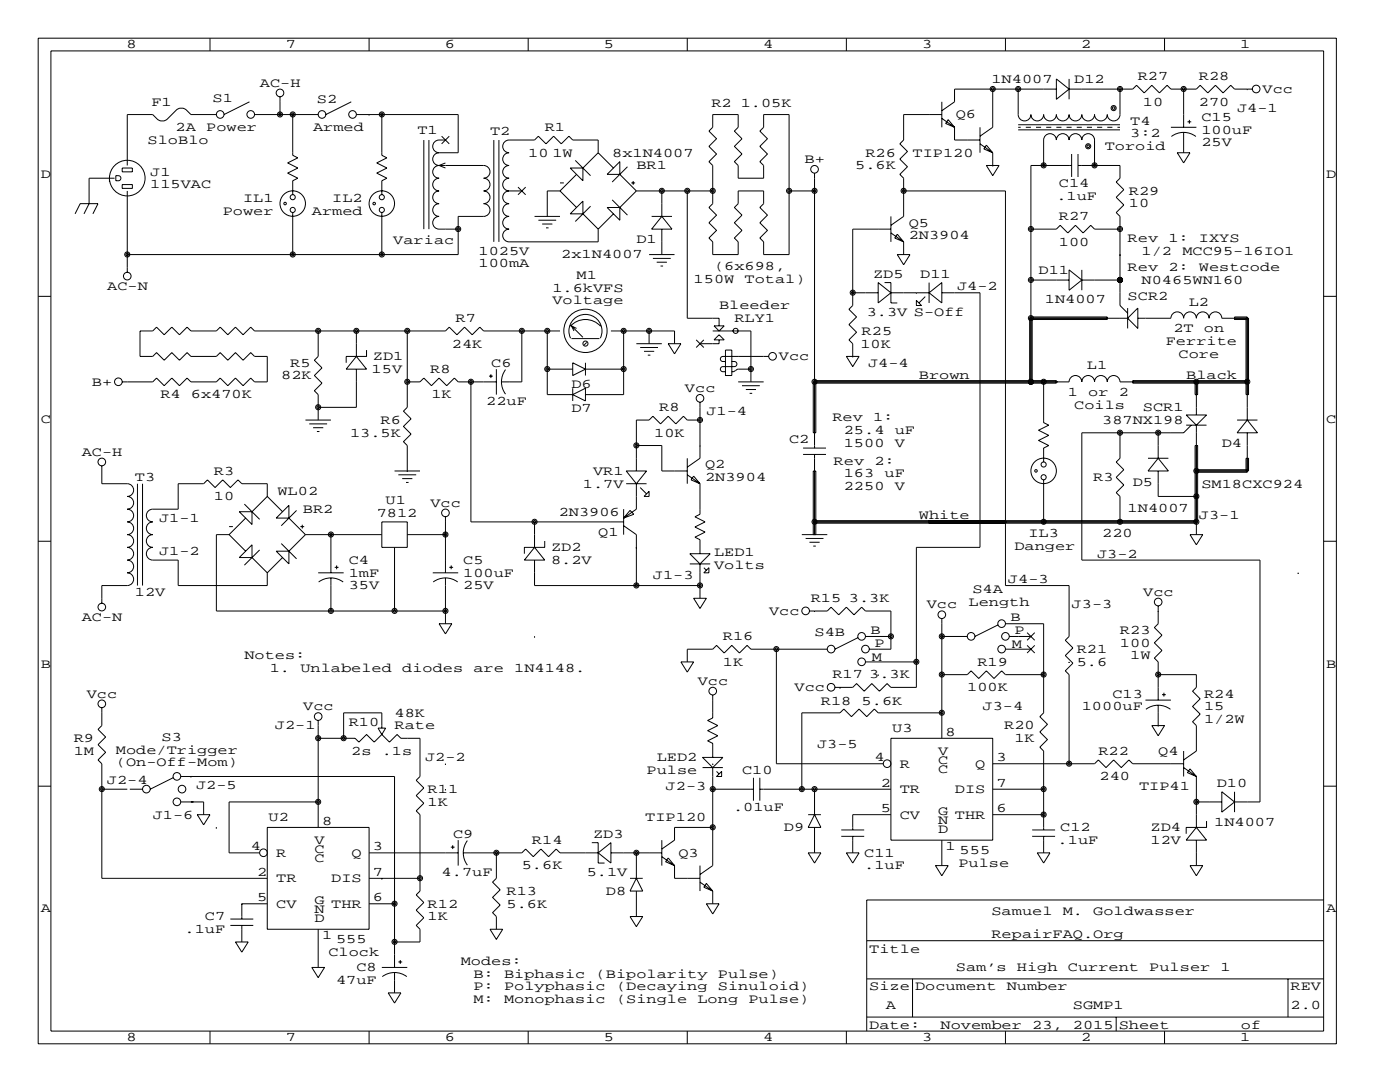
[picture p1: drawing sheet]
<svg xmlns="http://www.w3.org/2000/svg" width="279mm" height="216mm" viewBox="0 0 279 216" stroke-linecap="round" stroke-linejoin="round" font-family="sans-serif">
<g fill="none" stroke="#000" stroke-width=".2">
<path d="M7.6 7.6h259.1v200.7h-259.1zM10.2 10.2h254v195.5h-254zM41.9 7.6v2.6M55.9 19.3v3.6M73.7 7.6v2.6M105.4 7.6v2.6M137.2 7.6v2.6M168.9 7.6v2.6M198.1 17.8v7.6l-2.5 1.8M200.7 7.6v2.6M203.2 17.8v5.1a1.27 1.27 0 0 0 1.3 1.2 1.27 1.27 0 0 0 1.2-1.2 1.27 1.27 0 0 0 1.3 1.2 1.27 1.27 0 0 0 1.3-1.2 1.27 1.27 0 0 0 1.3 1.2 1.27 1.27 0 0 0 1.2-1.2 1.27 1.27 0 0 0 1.3 1.2 1.27 1.27 0 0 0 1.3-1.2 1.27 1.27 0 0 0 1.2 1.2 1.27 1.27 0 0 0 1.3-1.2 1.27 1.27 0 0 0 1.3 1.2 1.27 1.27 0 0 0 1.2-1.2 1.27 1.27 0 0 0 1.3 1.2 1.27 1.27 0 0 0 1.3-1.2 1.27 1.27 0 0 0 1.2 1.2 1.27 1.27 0 0 0 1.3-1.2v-5.1M210.8 17.8h-20.3v2.5l-2.5 1.8"/>
<path d="M210.8 15.7l2.6 2.1-2.6 2zM213.4 17.8h12.7l.7-.8 1.5 1.5 1.6-1.5 1.5 1.5 1.5-1.5 .8 .8h5.1l.7-.8 1.5 1.5 1.6-1.5 1.5 1.5 1.5-1.5 .8 .8h3.5M213.4 15.7v4.1M223.5 17.8h.1M232.4 7.6v2.6M236.2 17.8h.1M236.2 17.8v7.6M248.9 17.8h.1M21.8 35.3v1M22.9 35.6h-5.1v5l-1 2.1M23.1 35.1h.5a.51 .51 0 0 1 .5 .5 .51 .51 0 0 1-.5 .5h-.5zM24.4 33.5h2v.8h-2z"/>
<path d="M24.4 36.8h2v.8h-2zM25.4 38.1v16.3M43.2 22.9h-5.1l-1-1.1-.5-.2h-.8l-.5 .2-2 2.1-.5 .2h-.8l-.5-.2-1-1h-5.1v10.1M49.8 20.3l-5.1 2.6M50.8 22.9h12.7M55.9 22.9h.1M58.4 22.9v8.1l1 .5-2 1 2 1-2 1 2 1.1-1 .5v2.8M70.1 20.3l-5.1 2.6M71.1 22.9h20.3v7.6h-3.8M73.7 22.9h.1M76.2 22.9v8.1l1 .5-2 1 2 1-2 1 2 1.1-1 .5v2.8M84.6 27.9v17.8"/>
<path d="M85.6 27.9v17.8M87.6 30.5a1.27 1.27 0 0 0-1.2 1.2 1.27 1.27 0 0 0 1.2 1.3M87.6 33a1.27 1.27 0 0 0-1.2 1.3 1.27 1.27 0 0 0 1.2 1.3 1.27 1.27 0 0 0-1.2 1.2 1.27 1.27 0 0 0 1.2 1.3 1.27 1.27 0 0 0-1.2 1.3 1.27 1.27 0 0 0 1.2 1.2 1.27 1.27 0 0 0-1.2 1.3 1.27 1.27 0 0 0 1.2 1.3 1.27 1.27 0 0 0-1.2 1.3 1.27 1.27 0 0 0 1.2 1.2h3.8M87.6 33h8.9a1.27 1.27 0 0 1 1.3 1.3 1.27 1.27 0 0 1-1.3 1.3 1.27 1.27 0 0 1 1.3 1.2 1.27 1.27 0 0 1-1.3 1.3 1.27 1.27 0 0 1 1.3 1.3 1.27 1.27 0 0 1-1.3 1.2 1.27 1.27 0 0 1 1.3 1.3 1.27 1.27 0 0 1-1.3 1.3h-5.1v7.6h-66M87.6 33l1.3 .5M88.1 27.2l1.6 1.5M88.9 27.9h-1.3a1.27 1.27 0 0 0-1.2 1.3 1.27 1.27 0 0 0 1.2 1.3M88.9 32.5l-1.3 .5M89.7 27.2l-1.6 1.5M98.6 27.9v20.4M99.6 27.9v20.4M101.6 38.1a1.27 1.27 0 0 0-1.3 1.3 1.27 1.27 0 0 0 1.3 1.2 1.27 1.27 0 0 0-1.3 1.3 1.27 1.27 0 0 0 1.3 1.3 1.27 1.27 0 0 0-1.3 1.3 1.27 1.27 0 0 0 1.3 1.2 1.27 1.27 0 0 0-1.3 1.3 1.27 1.27 0 0 0 1.3 1.3h17.8v-2.6"/>
<path d="M101.6 38.1h2.5M103.4 37.3l1.5 1.6M104.9 37.3l-1.5 1.6M111.8 38.1l3.3 3.3M111.8 36.5h.7M111.8 38.1h-2.6v5.1M113.8 33.5h2.5v2.6zM114.8 32l3.1 3.1M115.1 34.8l-3.3 3.3M119.4 30.5v-2.6h-5.1l-.8-.7-1.5 1.5-1.5-1.5-1.5 1.5-1.6-1.5-.7 .7h-5.1a1.27 1.27 0 0 0-1.3 1.3 1.27 1.27 0 0 0 1.3 1.3 1.27 1.27 0 0 0-1.3 1.3 1.27 1.27 0 0 0 1.3 1.2 1.27 1.27 0 0 0-1.3 1.3 1.27 1.27 0 0 0 1.3 1.3 1.27 1.27 0 0 0-1.3 1.2 1.27 1.27 0 0 0 1.3 1.3M119.4 30.5l-3.1 3M119.4 30.5l3 3"/>
<path d="M121.2 34.8l2.5-2.5v2.5zM122.2 39.9l3 3M123.7 34.8l3.3 3.3M125.2 33.3l-3 3M126 36.5h.7M126.4 36.1v.8M127 38.1l-3.3 3.3M127 38.1h15.2M132.1 38.1v5.1M137.2 38.1v25.4h6.3v1.5M142.2 22.9h5.1v2.5l-.7 .8 1.5 1.5-1.5 1.5 1.5 1.5-1.5 1.6 .7 .7v2.6h5.1v-2.6l-.8-.7 1.6-1.6-1.6-1.5 1.6-1.5-1.6-1.5 .8-.8v-2.5h5.1v27.9h-5.1v-2.5l-.8-.8 1.6-1.5-1.6-1.6 1.6-1.5-1.6-1.5 .8-.8v-2.5h-5.1v2.5l-.7 .8 1.5 1.5-1.5 1.5 1.5 1.6-1.5 1.5 .7 .8v2.5h-5.1v-2.5l-.7-.8 1.5-1.5-1.5-1.6 1.5-1.5-1.5-1.5 .7-.8v-7.6l-.7-.7 1.5-1.6-1.5-1.5 1.5-1.5-1.5-1.5 .7-.8zM157.5 38.1h5.1"/>
<path d="M162.6 34.5v54.9M180.3 38.1h20.4v78.7h12.7v10.2l-.8 .8 1.5 1.5-1.5 1.5 1.5 1.5-1.5 1.6 .8 .7v17.8M188 22.9h-7.7v5l-.7 .8 1.5 1.5-1.5 1.5 1.5 1.6-1.5 1.5 .7 .8v7.6l-2.5 1.8M188 20.3v5.1M188 23.6l2.5 1.8M189.2 23.9l1.3 1.5-1.8-.8zM190.5 25.4v2.5h5.1M195.6 25.4v5.1M195.6 28.7l2.5 1.8M196.8 33h2.6l-1.3 2.1zM196.8 29l1.3 1.5-1.8-.8zM198.1 33h.1"/>
<path d="M198.1 30.5v2.5M203.2 24.9h20.3M203.2 25.9h20.3M203.2 25.4h.5M204.7 25.4h1M206.8 25.4h1M208.3 33v-5.1a1.27 1.27 0 0 1 1.3-1.2 1.27 1.27 0 0 1 1.2 1.2 1.27 1.27 0 0 1 1.3-1.2 1.27 1.27 0 0 1 1.3 1.2 1.27 1.27 0 0 1 1.2-1.2 1.27 1.27 0 0 1 1.3 1.2 1.27 1.27 0 0 1 1.3-1.2 1.27 1.27 0 0 1 1.2 1.2v5.1M208.3 33h.1M208.8 25.4h1M210.8 25.4h1M212.9 25.4h1M213.9 33h-8.2v43.2"/>
<path d="M213.9 30.7v4.6M214.9 25.4h1M215.1 33h8.4v2.6l-.7 .7 1.5 1.5-1.5 1.6 1.5 1.5-1.5 1.5 .7 .8v17.8l1.5 1.5M215.1 30.7v4.6M216.9 25.4h1M218.9 25.4h1.1M221 25.4h1M223 25.4h.5M233.7 25.4h5.1M233.8 27.2a4.1 4.1 0 0 1 4.9 0M234.9 30.5h2.6l-1.3 2zM236.2 26.4v4.1"/>
<path d="M237 24.3h.7M237.4 23.9v.8M7.6 59.1h2.6M15 42.7l1-2.1h3.6l-1.1 2.1M25.4 50.8h.1M58.4 42.4v8.4M76.2 42.4v8.4M106.7 43.2h5.1M107.4 43.9h3.6M108.2 44.7h2M109 45.5h.5M113.8 42.7l2.5-2.6v2.6z"/>
<path d="M116.3 42.7l3.1 3M117.9 41.1l-3.1 3.1M121.2 41.4h2.5v2.5zM122.4 42.7l-3 3M129.5 50.8h5.1M130 43.2h4.1M130.3 51.6h3.6M131.1 52.3h2M131.8 53.1h.5M132.1 43.2l2 2.5h-4.1zM132.1 45.7v5.1M170.2 58.4h.1"/>
<path d="M170.2 58.4h5.1M175.3 56.4l2.5 2-2.5 2.1zM176.5 56.4h1.3v4.1h1.3M177.8 43.2v5.1M177.8 45.7h-7.6v15.3l-.8 .7 1.5 1.5-1.5 1.6 1.5 1.5-1.5 1.5 .8 .8v2.5M177.8 46.5l2.5 1.8M177.8 58.4h7.6M179.1 46.7l1.2 1.6-1.7-.8zM179.1 50.8h2.5l-1.3 2zM180.3 48.3v2.5M182.9 58.4h.1M182.9 59.9l1 1.1h-1z"/>
<path d="M184.7 59.2l-1.3 1.3M185.4 58.4l2.6-2v4.1zM185.4 56.4v4.1M188 58.4h7.6v50.8h-12.7v28h-5.1l-.8-.8-1.5 1.5-1.5-1.5-1.5 1.5-1.6-1.5-.7 .8h-3.6M205.7 45.7h5.1l.8-.7 1.5 1.5 1.5-1.5 1.6 1.5 1.5-1.5 .7 .7h5.1M205.7 55.9h7.7M213.4 53.8l2.5 2.1-2.5 2zM215.9 55.9h7.6M215.9 53.8v4.1M223.5 50.8h.1M264.2 59.1h2.5M63.5 66v5.1l-.8 .8 1.6 1.5-1.6 1.5 1.6 1.6-1.6 1.5 .8 .7v5.1"/>
<path d="M71.1 66v5.1M71.1 73.7v7.6h-7.6M71.1 71.1l2.1 2.6h-4.1zM73.2 69.8v1.3h-4.1v1.3M81.3 76.2h2.5l.8-.8 1.5 1.6 1.5-1.6 1.6 1.6 1.5-1.6 .7 .8h7.7M81.3 66v15.3l-.8 .7 1.5 1.6-1.5 1.5 1.5 1.5-1.5 1.5 .8 .8v5.1M94 76.2h.1M94 76.2v27.9h30.5M97.6 75.1h.7M98 74.7v.7M99.1 73.7v5M100.9 73.8a4.1 4.1 0 0 0 0 4.8"/>
<path d="M104.1 66v10.2h-4M109.2 73.7h5.1M109.2 66v12.7h5.1M111.8 66h-15.3l-.7-.7-1.6 1.5-1.5-1.5-1.5 1.5-1.5-1.5-.8 .7h-38.1l-.8-.7-1.5 1.5-1.5-1.5-1.5 1.5-1.6-1.5-.7 .7h-5.1l-.8-.7-1.5 1.5-1.5-1.5-1.5 1.5-1.6-1.5-.7 .7h-2.6v5.1h2.6l.7-.7 1.6 1.5 1.5-1.5 1.5 1.5 1.5-1.5 .8 .7h5.1l.7-.7 1.6 1.5 1.5-1.5 1.5 1.5 1.5-1.5 .8 .7h2.5v5.1h-2.5l-.8-.8-1.5 1.6-1.5-1.6-1.5 1.6-1.6-1.6-.7 .8h-5.1l-.8-.8-1.5 1.6-1.5-1.6-1.5 1.6-1.6-1.6-.7 .8h-6.1M113.8 65.1a4.1 4.1 0 0 1 6.1 0M113.9 67.5a3.3 3.3 0 0 1 2.9-4.8 3.3 3.3 0 0 1 3 4.8M114 65l2.3 2.3M114 65l1.1 .5M114 65l.6 1M114 67.6h5.6M114.3 72.4l2.5 1.3-2.5 1.2zM114.3 77.5v2.5"/>
<path d="M114.3 78.7l2.5-1.2v2.5zM116.8 73.7h7.7M116.8 72.4v2.5M117.1 68.3l-.5 .5M121.9 66h12.7v2.6M124.5 66v12.7h-7.7M127 68.6h5.1M127.8 69.3h3.5M128.5 70.1h2.1M129.3 70.9h.5M129.5 66v2.6M133.3 68.6h2.6l-1.3 2z"/>
<path d="M138.9 67.8l1.6 1.5M140.5 67.8l-1.6 1.5M142.2 66h7.7v10.2M142.5 65h2l-1 1zM143.5 67.8v.8h-3.8M143.5 66.8l1 1h-2zM144.8 69.8h1.2v5.1h-1.2zM146 72.1h.6a.51 .51 0 0 1 .5 .5 .51 .51 0 0 1-.5 .6h-2.3a.51 .51 0 0 0-.5 .5 .51 .51 0 0 0 .5 .5h.5M146.8 73.9l-.3 .2-.5 .1M147.3 76.2h5.1M148.1 77h3.5M148.8 77.7h2.1"/>
<path d="M149.6 78.5h.5M149.9 73.7h-2.6l-.4 .2M153.4 71.1h-9.1a.51 .51 0 0 0-.5 .5 .51 .51 0 0 0 .5 .5h.5M162.6 76.2h.1M162.6 75.9h48.2v.6h-48.2M162.8 76.2v10.2h-.5v-10.2h51.1a1.27 1.27 0 0 1 1.2-1.3 1.27 1.27 0 0 1 1.3 1.3 1.27 1.27 0 0 1 1.3-1.3 1.27 1.27 0 0 1 1.2 1.3 1.27 1.27 0 0 1 1.3-1.3 1.27 1.27 0 0 1 1.3 1.3 1.27 1.27 0 0 1 1.2-1.3 1.27 1.27 0 0 1 1.3 1.3h25.4M168.9 71.1h2.5l-1.2 2.1zM170.2 71.1h.1M205.7 63.2h15.3v.6h-15.3M206 63.5v12.7M208.3 76.2v8.1l1 .5-2 1.1 2 1-2 1 2 1-1 .5v2.8M210.8 76.2h.1"/>
<path d="M225 63.5l2.1-2v4zM225 63.5h-19.5v12.7M225 61.5v4M227.1 63.5h6.6a1.27 1.27 0 0 1 1.2-1.3 1.27 1.27 0 0 1 1.3 1.3 1.27 1.27 0 0 1 1.3-1.3 1.27 1.27 0 0 1 1.3 1.3 1.27 1.27 0 0 1 1.2-1.3 1.27 1.27 0 0 1 1.3 1.3 1.27 1.27 0 0 1 1.3-1.3 1.27 1.27 0 0 1 1.2 1.3h5.4v15.2h-.5v-15.2M238.5 76.2v2.5h.5v-2.5M238.8 78.7h.1M238.8 76.2h.1M238.8 76.2v6.6M248.9 63.8h-2.5v-.6h2.5v20.6M248.9 75.9h-22.8v.6h22.8M20.3 93v3.5h5.1a1.27 1.27 0 0 1 1.3 1.3 1.27 1.27 0 0 1-1.3 1.3 1.27 1.27 0 0 1 1.3 1.2 1.27 1.27 0 0 1-1.3 1.3 1.27 1.27 0 0 1 1.3 1.3 1.27 1.27 0 0 1-1.3 1.2 1.27 1.27 0 0 1 1.3 1.3 1.27 1.27 0 0 1-1.3 1.3 1.27 1.27 0 0 1 1.3 1.2 1.27 1.27 0 0 1-1.3 1.3 1.27 1.27 0 0 1 1.3 1.3 1.27 1.27 0 0 1-1.3 1.3 1.27 1.27 0 0 1 1.3 1.2 1.27 1.27 0 0 1-1.3 1.3 1.27 1.27 0 0 1 1.3 1.3 1.27 1.27 0 0 1-1.3 1.2h-5.1v3.6M27.4 96.5v20.3"/>
<path d="M28.4 96.5v20.3M53.3 99.1v-2.6h-5l-.8-.7-1.5 1.5-1.6-1.5-1.5 1.5-1.5-1.5-.8 .7h-5v5.1h-5.1a1.27 1.27 0 0 0-1.3 1.3 1.27 1.27 0 0 0 1.3 1.2 1.27 1.27 0 0 0-1.3 1.3 1.27 1.27 0 0 0 1.3 1.3 1.27 1.27 0 0 0-1.3 1.2 1.27 1.27 0 0 0 1.3 1.3 1.27 1.27 0 0 0-1.3 1.3 1.27 1.27 0 0 0 1.3 1.3h5.1v5h17.7v-2.5M53.3 99.1l-3 3M53.3 99.1l3.1 3M61 83.8h5M61.7 84.6h3.6M62.5 85.3h2M63.2 86.1h.6M78.7 94h5.1M79.5 94.7h3.6M80.3 95.5h2M81 96.3h.5"/>
<path d="M81.3 94h.1M125 94h4l-2 2.5zM125 96.5h4M127 88.9h5.1v5.1h5.1M127 96.5v5.1l-2.5 1.8M127.8 97.3l1.2 1.3M128.5 99.1l1-1.1v1.1zM137.2 91.4v5.1M137.2 94.7l2.5 1.8M138.4 95l1.3 1.5-1.8-.7zM139.7 88.9h.1M139.7 83.8h-2.5l-.8-.7-1.5 1.5-1.6-1.5-1.5 1.5-1.5-1.5-.8 .7h-2.5v10.2"/>
<path d="M139.7 80.3v11.1l-2.5 1.8M139.7 96.5v6.1l-1 .5 2 1-2 1.1 2 1-2 1 1 .5v2.8M160.3 90.7h4.5M160.3 89.4h4.5M162.6 90.7v16M208.3 95.8v8.6M223.5 86.4v5l-.7 .8 1.5 1.5-1.5 1.5 1.5 1.6-1.5 1.5 .7 .8v5M229.1 91.4h4.1M231.1 91.4l2.1 2.6h-4.1zM231.1 94v5.1h7.7M231.1 86.4v5M236.7 82.8h4.1l-2 2z"/>
<path d="M236.7 84.8h4.1M237.7 84.8l-1.5 1.6h-20.3v25.4h35.6v48.2h-5.1M238.8 94h10.4v-2.6h-.5v2.6M238.8 84.8v21.9M238.8 93.7h10.1M246.9 83.8h4.1M248.9 83.8l2.1 2.6h-4.1zM248.9 86.4v7.8h-10.1M7.6 108h2.6M45.7 106.7l3.3 3.3M45.7 105.1h.8M45.7 106.7h-2.5v15.2h45.7"/>
<path d="M47.8 102.1h2.5v2.5zM47.8 111.3l2.5-2.6v2.6zM48.8 100.6l3 3M49 103.4l-3.3 3.3M50.3 111.3l3 3M51.8 109.7l-3 3.1M55.1 110h2.6v2.5zM56.1 108.5l3.1 3M56.4 111.3l-3.1 3M57.7 100.8v2.6h-2.6zM57.7 103.4l3.3 3.3M59.2 101.9l-3.1 3"/>
<path d="M59.9 105.1h.8M60.3 104.7v.8M61 106.7l-3.3 3.3M61 106.7h15.2M63.5 114.3h5.1M63.6 116.1a4.1 4.1 0 0 1 4.9 0M66 106.7h.1M66 106.7v7.6M66 115.3v6.6M66.8 113.2h.8M67.2 112.8v.8M76.2 104.1h5.1v5.1h-5.1z"/>
<path d="M78.7 109.2v12.7M81.3 106.7h7.6M86.4 114.3h5M86.5 116.1a4.1 4.1 0 0 1 4.8 0M88.9 103.1v11.2M88.9 115.3v9.2M89.7 113.2h.7M90 112.8v.8M106.7 104.1v5.1M106.7 111.8v5h33M106.7 109.2l2 2.6h-4.1zM108.7 107.9v1.3h-4.1v1.3"/>
<path d="M124.5 101.6v5.1M124.5 104.9l2.5 1.8v10.1M125.7 101.9l.8 .7-2 .8zM127 109.2h.1M137.7 110.5h4l-2 2zM137.7 112.5h4M138.4 119.4h2.6l-1.3 2zM139.7 116.8h.1M139.7 112.5v6.9M140.5 113.3l.5 .5M140.5 114.3l1-1v1zM160 106.7h5.1"/>
<path d="M160.8 107.4h3.5M161.5 108.2h2.1M162.3 106.7v-12.7h.5v12.7M162.3 109h.5M162.6 104.1h76.4M162.6 103.9h76.2M162.6 104.4h76.2M185.4 103.9v.5M200.7 104.1h.1M237.5 106.7h2.5l-1.2 2zM238.5 104.1v-15.2h.5v15.2M238.8 104.1h.1"/>
<path d="M259.1 114.3h.1M264.2 108h2.5M87.6 124.5h2.6l-1.3 2zM88.9 121.9h.1M106.7 127h.1M135.9 132.1h2.5l-1.2 2zM142.2 138.7v4.6l-1 .5 2.1 1-2.1 1 2.1 1-2.1 1 1 .5v2.8M154.9 129.5v22.9h21.4M161.5 121.9h3.6l.8-.7 1.5 1.5 1.5-1.5 1.5 1.5 1.6-1.5 .7 .7h5.1v7.6h-4.3M162.6 121.9h.1M165.1 129.5h-15.2l-.8-.7-1.5 1.5-1.6-1.5-1.5 1.5-1.5-1.5-.8 .7h-5v2.6M167.6 137.2h.1"/>
<path d="M171.2 127.3l-4.6 2.2M172.7 127h5.1M172.7 132.1h10.2M175.3 134.6h.1M188 127h.1M188 123.4v23.9M188 134.6h5l.8-.7 1.5 1.5 1.5-1.5 1.6 1.5 1.5-1.5 .8 .7h7.6M188 127h5M199.1 124.7l-4.5 2.3M200.7 124.5h7.6v17.7l-.8 .8 1.5 1.5-1.5 1.5 1.5 1.6-1.5 1.5 .8 .8v15.7M200.7 129.5h5M201.4 127h4.3"/>
<path d="M205 128.8l1.5 1.5M205 126.2l1.5 1.6M206.5 128.8l-1.5 1.5M206.5 126.2l-1.5 1.6M213.4 132.1h.1M228.6 139.7h5.1M231.1 121.9h.1M231.1 134.6h.1M231.1 134.6h7.7v2.6l-.8 .7 1.5 1.5-1.5 1.6 1.5 1.5-1.5 1.5 .8 .8v5.1l-2.6 1.7M231.1 120.9v3.6l-.7 .7 1.5 1.5-1.5 1.6 1.5 1.5-1.5 1.5 .7 .8v7.6M231.9 138.6h.8M232.3 138.2v.8"/>
<path d="M7.6 156.9h2.6M20.3 141.2v3.6l-.7 .7 1.5 1.6-1.5 1.5 1.5 1.5-1.5 1.5 .7 .8v22.9h33M20.3 157.5h5.1M25.9 157.5h2.5M34.5 155.2l-4.5 2.3M36.1 154.9h42.6v38.1M38.1 154.9h.1M63.5 143.8v21.3M75.4 145.3h1.6l-.8 1.3zM76.2 145.3v-3.1h-7.6v5.1M76.2 146.6l-1.5 1.5-1.5-1.5-1.6 1.5-.7-.8h-7.4M76.2 146.6l1.5 1.5 1.5-1.5 .8 .7h3.8v7.6l-.7 .8 1.5 1.5-1.5 1.5 1.5 1.6-1.5 1.5 .7 .8v15.2l-.7 .8 1.5 1.5-1.5 1.5 1.5 1.5-1.5 1.6 .7 .7v2.6h-5.1"/>
<path d="M88.9 152.4h.1M88.9 157.5h.1M140.2 151.1h4.1l-2.1 2.1zM140.2 153.2h4.1M142.2 152.4h.1M142.2 157.5h.1M142.2 153.2v19.5l-2.5 1.8M142.2 157.5h8.2M143 153.9l.5 .5M143 154.9l1-1v1zM150.4 155.2v4.6M151.6 157.5h26.2"/>
<path d="M151.6 155.2v4.6M162.6 157.5v5.1M177.8 147.3h20.3v20.3h-20.3zM188 142.2h.1M188 142.2h-12.7l-.8-.7-1.5 1.5-1.6-1.5-1.5 1.5-1.5-1.5-.8 .7h-7.6v15.3M198.1 152.4h20.3l.8-.8 1.5 1.6 1.5-1.6 1.6 1.6 1.5-1.6 .8 .8h10.1M198.1 157.5h10.2M228.7 141.5a4.1 4.1 0 0 1 4.9 0M229.9 144.8h2.5l-1.3 2zM231.1 144.8h.1M231.1 140.7v4.1M236.2 149.9v5"/>
<path d="M236.2 153.2l2.6 1.7M237.5 153.4l1.3 1.5-1.8-.7zM238.8 154.9v10.2M243.8 158l2.6 2-2.6 2.1zM246.4 158v4.1M264.2 156.9h2.5M36.1 160h4.5v2.6M39.4 162.6h2.5l-1.3 2zM43.2 165.1h.1M53.3 165.1h20.4v20.3h-20.4zM63.5 160h-17.8v10.2h6.1M73.7 170.2h17.7"/>
<path d="M73.7 175.3h10.1M76.2 175.3h.1M90 169h.7M90.3 168.7v.7M91.4 167.6v5.1M92.5 170.2h11.6l.8-.8 1.5 1.5 1.5-1.5 1.6 1.5 1.5-1.5 .8 .8h7.6M93.3 167.7a4.1 4.1 0 0 0 0 4.9M99.1 170.2v5.1l-.8 .7 1.5 1.5-1.5 1.6 1.5 1.5-1.5 1.5 .8 .8v2.5M118.1 168.1h1.3v4.1h1.2M119.4 170.2l2.5-2.1v4.1zM121.9 170.2h10.2M125.7 175.3h2.6"/>
<path d="M127 170.2v5.1M127 177.8v5.1M127 175.3l1.3 2.5h-2.6zM132.1 167.6v5.1M132.1 170.9l2.5 1.8M133.3 171.2l1.3 1.5-1.8-.7zM134.6 172.7v2.6h5.1M139.7 172.7v5.1M139.7 176l2.5 1.8M141 176.3l1.2 1.5-1.7-.8zM142.2 177.8v2.5M142.2 165.1h-7.6v2.5l-2.5 1.8"/>
<path d="M161.3 162.6h2.5M161.3 170.2h2.5l-1.2 2zM162.6 165.1v5.1M162.6 162.6l1.2 2.5h-2.5zM167.9 166.9h4.6M167.9 165.6h4.6M168.9 170.2h2.5l-1.2 2zM170.2 166.9v3.3M177.8 162.6h-7.6v3M186.7 172.7h2.5l-1.2 2.1zM188 167.6v5.1M198.1 162.6h10.2"/>
<path d="M206 166.9h4.6M206 165.6h4.6M207 170.2h2.5l-1.2 2zM208.3 166.9v3.3M237.5 172.7h2.5l-1.2 2.1zM238.8 167.6v5.1M238.8 165.1l2 2.5h-4.1zM238.8 160h5M240.8 163.8v1.3h-4.1v1.3M264.2 179.6h-91.2v26.1M46 184.7h4.5M46 183.4h4.5"/>
<path d="M47 188h2.5l-1.2 2zM48.3 180.3h.1M48.3 180.3v3.1M48.3 184.7v3.3M48.3 180.3h5M62.2 193h2.6l-1.3 2.1zM63.5 185.4v7.6M73.7 180.3h5M76.2 193h5.1M76.3 194.9a4.1 4.1 0 0 1 4.9 0M77.5 198.1h2.5l-1.3 2.1zM78.7 194.1v4"/>
<path d="M79.5 191.9h.8M79.9 191.6v.7M97.8 185.4h2.5l-1.2 2.1zM125.7 182.9h2.6l-1.3 2zM141 180.3h2.5l-1.3 2.1zM173 195.3h91.2M173 187.7h91.2M182.1 195.3v7.6M257 195.3v7.6M41.9 205.7v2.6M73.7 205.7v2.6M105.4 205.7v2.6"/>
<path d="M137.2 205.7v2.6M168.9 205.7v2.6M173 202.9h91.2M200.7 205.7v2.6M222.8 202.9v2.8M232.4 205.7v2.6"/>
<circle cx="55.9" cy="18.5" r=".76"/>
<circle cx="198.1" cy="17.8" r=".51"/>
<circle cx="198.1" cy="17.8" r=".25"/>
<circle cx="203.2" cy="17.8" r=".51"/>
<circle cx="203.2" cy="17.8" r=".25"/>
<circle cx="223.5" cy="17.8" r=".51"/>
<circle cx="223.5" cy="17.8" r=".25"/>
<circle cx="236.2" cy="17.8" r=".51"/>
<circle cx="236.2" cy="17.8" r=".25"/>
<circle cx="250.7" cy="17.8" r=".76"/>
<circle cx="25.4" cy="35.5" r="3.6"/>
<circle cx="43.9" cy="22.8" r=".76"/>
<circle cx="50" cy="22.8" r=".76"/>
<circle cx="55.9" cy="22.8" r=".51"/>
<circle cx="55.9" cy="22.8" r=".25"/>
<circle cx="58.4" cy="39.3" r=".51"/>
<circle cx="58.4" cy="22.8" r=".51"/>
<circle cx="58.4" cy="22.8" r=".25"/>
<circle cx="64.3" cy="22.8" r=".76"/>
<circle cx="70.4" cy="22.8" r=".76"/>
<circle cx="76.2" cy="39.3" r=".51"/>
<circle cx="76.2" cy="22.8" r=".51"/>
<circle cx="76.2" cy="22.8" r=".25"/>
<circle cx="132.1" cy="38.1" r=".51"/>
<circle cx="132.1" cy="38.1" r=".25"/>
<circle cx="137.2" cy="38.1" r=".51"/>
<circle cx="137.2" cy="38.1" r=".25"/>
<circle cx="142.2" cy="38.1" r=".51"/>
<circle cx="142.2" cy="38.1" r=".25"/>
<circle cx="157.5" cy="38.1" r=".51"/>
<circle cx="157.5" cy="38.1" r=".25"/>
<circle cx="162.6" cy="38.1" r=".51"/>
<circle cx="162.6" cy="33.8" r=".76"/>
<circle cx="162.6" cy="38.1" r=".25"/>
<circle cx="180.3" cy="38.1" r=".51"/>
<circle cx="180.3" cy="38.1" r=".25"/>
<circle cx="208.3" cy="33" r=".51"/>
<circle cx="208.3" cy="33" r=".25"/>
<circle cx="217.2" cy="29.2" r=".51"/>
<circle cx="217.2" cy="29.2" r=".25"/>
<circle cx="218.4" cy="33" r=".51"/>
<circle cx="218.4" cy="33" r=".25"/>
<circle cx="222.2" cy="21.6" r=".51"/>
<circle cx="222.3" cy="21.6" r=".25"/>
<circle cx="25.4" cy="50.8" r=".51"/>
<circle cx="25.4" cy="55.1" r=".76"/>
<circle cx="25.4" cy="50.8" r=".25"/>
<circle cx="56.9" cy="40.6" r=".25"/>
<circle cx="58.4" cy="50.8" r=".51"/>
<circle cx="58.4" cy="41.9" r=".51"/>
<circle cx="58.4" cy="40.6" r="2.54"/>
<circle cx="58.4" cy="50.8" r=".25"/>
<circle cx="74.7" cy="40.6" r=".25"/>
<circle cx="76.2" cy="50.8" r=".51"/>
<circle cx="76.2" cy="41.9" r=".51"/>
<circle cx="76.2" cy="40.6" r="2.54"/>
<circle cx="76.2" cy="50.8" r=".25"/>
<circle cx="91.4" cy="45.7" r=".51"/>
<circle cx="91.4" cy="45.7" r=".25"/>
<circle cx="170.2" cy="58.4" r=".51"/>
<circle cx="170.2" cy="58.4" r=".25"/>
<circle cx="205.7" cy="55.9" r=".51"/>
<circle cx="205.7" cy="45.7" r=".51"/>
<circle cx="205.7" cy="55.9" r=".25"/>
<circle cx="205.7" cy="45.7" r=".25"/>
<circle cx="223.5" cy="55.9" r=".51"/>
<circle cx="223.5" cy="45.7" r=".51"/>
<circle cx="223.5" cy="55.9" r=".25"/>
<circle cx="223.5" cy="45.7" r=".25"/>
<circle cx="23.6" cy="76.2" r=".76"/>
<circle cx="63.5" cy="66" r=".51"/>
<circle cx="63.5" cy="66" r=".25"/>
<circle cx="71.1" cy="66" r=".51"/>
<circle cx="71.1" cy="66" r=".25"/>
<circle cx="81.3" cy="76.2" r=".51"/>
<circle cx="81.3" cy="66" r=".51"/>
<circle cx="81.3" cy="76.2" r=".25"/>
<circle cx="81.3" cy="66" r=".25"/>
<circle cx="94" cy="76.2" r=".51"/>
<circle cx="94" cy="76.2" r=".25"/>
<circle cx="104.1" cy="66" r=".51"/>
<circle cx="104.1" cy="66" r=".25"/>
<circle cx="109.2" cy="66" r=".51"/>
<circle cx="109.2" cy="73.6" r=".51"/>
<circle cx="109.2" cy="66" r=".25"/>
<circle cx="109.2" cy="73.6" r=".25"/>
<circle cx="116.8" cy="66" r="4.3"/>
<circle cx="116.8" cy="68.6" r=".51"/>
<circle cx="124.5" cy="66" r=".51"/>
<circle cx="124.5" cy="73.6" r=".51"/>
<circle cx="124.5" cy="66" r=".25"/>
<circle cx="124.5" cy="73.6" r=".25"/>
<circle cx="129.5" cy="66" r=".51"/>
<circle cx="129.5" cy="66" r=".25"/>
<circle cx="139.7" cy="79.5" r=".76"/>
<circle cx="146.8" cy="66" r=".51"/>
<circle cx="149.9" cy="73.6" r=".51"/>
<circle cx="149.9" cy="73.6" r=".25"/>
<circle cx="154.2" cy="71.1" r=".76"/>
<circle cx="162.6" cy="76.2" r=".51"/>
<circle cx="162.6" cy="76.2" r=".25"/>
<circle cx="205.7" cy="63.5" r=".51"/>
<circle cx="205.7" cy="76.2" r=".51"/>
<circle cx="205.7" cy="76.2" r=".25"/>
<circle cx="205.7" cy="63.5" r=".25"/>
<circle cx="208.3" cy="76.2" r=".51"/>
<circle cx="208.3" cy="76.2" r=".25"/>
<circle cx="238.8" cy="76.2" r=".51"/>
<circle cx="238.8" cy="76.2" r=".25"/>
<circle cx="248.9" cy="76.2" r=".51"/>
<circle cx="248.9" cy="76.2" r=".25"/>
<circle cx="20.3" cy="92.2" r=".76"/>
<circle cx="63.5" cy="81.3" r=".51"/>
<circle cx="63.5" cy="81.3" r=".25"/>
<circle cx="127" cy="88.9" r=".51"/>
<circle cx="127" cy="88.9" r=".25"/>
<circle cx="139.7" cy="83.8" r=".51"/>
<circle cx="139.7" cy="83.8" r=".25"/>
<circle cx="206.8" cy="94" r=".25"/>
<circle cx="208.3" cy="92.7" r=".51"/>
<circle cx="208.3" cy="95.2" r=".51"/>
<circle cx="208.3" cy="94" r="2.54"/>
<circle cx="223.5" cy="86.3" r=".51"/>
<circle cx="223.5" cy="86.3" r=".25"/>
<circle cx="231.1" cy="86.3" r=".51"/>
<circle cx="231.1" cy="86.3" r=".25"/>
<circle cx="238.8" cy="99" r=".51"/>
<circle cx="238.8" cy="94" r=".51"/>
<circle cx="238.8" cy="99" r=".25"/>
<circle cx="238.8" cy="94" r=".25"/>
<circle cx="66" cy="106.7" r=".51"/>
<circle cx="66" cy="106.7" r=".25"/>
<circle cx="88.9" cy="106.7" r=".51"/>
<circle cx="88.9" cy="102.3" r=".76"/>
<circle cx="88.9" cy="106.7" r=".25"/>
<circle cx="106.7" cy="104.1" r=".51"/>
<circle cx="106.7" cy="104.1" r=".25"/>
<circle cx="127" cy="116.8" r=".51"/>
<circle cx="127" cy="116.8" r=".25"/>
<circle cx="139.7" cy="116.8" r=".51"/>
<circle cx="139.7" cy="116.8" r=".25"/>
<circle cx="162.6" cy="104.1" r=".51"/>
<circle cx="162.6" cy="104.1" r=".25"/>
<circle cx="208.3" cy="104.1" r=".51"/>
<circle cx="208.3" cy="104.1" r=".25"/>
<circle cx="223.5" cy="104.1" r=".51"/>
<circle cx="223.5" cy="104.1" r=".25"/>
<circle cx="238.8" cy="104.1" r=".51"/>
<circle cx="238.8" cy="104.1" r=".25"/>
<circle cx="20.3" cy="121.1" r=".76"/>
<circle cx="66" cy="121.9" r=".51"/>
<circle cx="66" cy="121.9" r=".25"/>
<circle cx="78.7" cy="121.9" r=".51"/>
<circle cx="78.7" cy="121.9" r=".25"/>
<circle cx="88.9" cy="121.9" r=".51"/>
<circle cx="88.9" cy="121.9" r=".25"/>
<circle cx="142.2" cy="137.9" r=".76"/>
<circle cx="154.9" cy="129.5" r=".51"/>
<circle cx="154.9" cy="129.5" r=".25"/>
<circle cx="160.8" cy="121.9" r=".76"/>
<circle cx="165.9" cy="137.1" r=".76"/>
<circle cx="165.9" cy="129.5" r=".76"/>
<circle cx="172" cy="132.1" r=".76"/>
<circle cx="172" cy="127" r=".76"/>
<circle cx="172.7" cy="129.5" r=".76"/>
<circle cx="177.8" cy="127" r=".51"/>
<circle cx="177.8" cy="127" r=".25"/>
<circle cx="182.9" cy="132.1" r=".51"/>
<circle cx="182.9" cy="132.1" r=".25"/>
<circle cx="188" cy="127" r=".51"/>
<circle cx="188" cy="134.6" r=".51"/>
<circle cx="188" cy="122.7" r=".76"/>
<circle cx="188" cy="127" r=".25"/>
<circle cx="188" cy="134.6" r=".25"/>
<circle cx="193.8" cy="127" r=".76"/>
<circle cx="199.9" cy="124.4" r=".76"/>
<circle cx="199.9" cy="129.5" r=".76"/>
<circle cx="200.7" cy="127" r=".76"/>
<circle cx="208.3" cy="134.6" r=".51"/>
<circle cx="208.3" cy="134.6" r=".25"/>
<circle cx="231.1" cy="134.6" r=".51"/>
<circle cx="231.1" cy="120.1" r=".76"/>
<circle cx="231.1" cy="134.6" r=".25"/>
<circle cx="20.3" cy="157.5" r=".51"/>
<circle cx="20.3" cy="140.4" r=".76"/>
<circle cx="20.3" cy="157.5" r=".25"/>
<circle cx="29.2" cy="157.5" r=".76"/>
<circle cx="35.3" cy="160" r=".76"/>
<circle cx="35.3" cy="154.9" r=".76"/>
<circle cx="36.3" cy="157.5" r=".76"/>
<circle cx="63.5" cy="160" r=".51"/>
<circle cx="63.5" cy="147.3" r=".51"/>
<circle cx="63.5" cy="143" r=".76"/>
<circle cx="63.5" cy="160" r=".25"/>
<circle cx="63.5" cy="147.3" r=".25"/>
<circle cx="68.6" cy="147.3" r=".51"/>
<circle cx="68.6" cy="147.3" r=".25"/>
<circle cx="142.2" cy="157.5" r=".51"/>
<circle cx="142.2" cy="157.5" r=".25"/>
<circle cx="160" cy="157.5" r=".51"/>
<circle cx="160" cy="157.5" r=".25"/>
<circle cx="162.6" cy="157.5" r=".51"/>
<circle cx="162.6" cy="157.5" r=".25"/>
<circle cx="177" cy="152.4" r=".76"/>
<circle cx="188" cy="142.2" r=".51"/>
<circle cx="188" cy="142.2" r=".25"/>
<circle cx="208.3" cy="157.5" r=".51"/>
<circle cx="208.3" cy="157.5" r=".25"/>
<circle cx="213.4" cy="152.4" r=".51"/>
<circle cx="213.4" cy="152.4" r=".25"/>
<circle cx="238.8" cy="160" r=".51"/>
<circle cx="238.8" cy="160" r=".25"/>
<circle cx="52.6" cy="170.2" r=".76"/>
<circle cx="83.8" cy="175.2" r=".51"/>
<circle cx="83.8" cy="175.2" r=".25"/>
<circle cx="99.1" cy="170.2" r=".51"/>
<circle cx="99.1" cy="170.2" r=".25"/>
<circle cx="127" cy="170.2" r=".51"/>
<circle cx="127" cy="170.2" r=".25"/>
<circle cx="142.2" cy="165.1" r=".51"/>
<circle cx="142.2" cy="165.1" r=".25"/>
<circle cx="208.3" cy="162.5" r=".51"/>
<circle cx="208.3" cy="162.5" r=".25"/>
<circle cx="78.7" cy="180.3" r=".51"/>
<circle cx="78.7" cy="187.9" r=".51"/>
<circle cx="78.7" cy="187.9" r=".25"/>
<circle cx="78.7" cy="180.3" r=".25"/>
</g>
<g font-size="2.6">
<text x="25.3" y="9.7">8</text>
<text x="57" y="9.7">7</text>
<text x="88.8" y="9.7">6</text>
<text x="120.5" y="9.7">5</text>
<text x="152.3" y="9.7">4</text>
<text x="184" y="9.7">3</text>
<text x="215.8" y="9.7">2</text>
<text x="247.5" y="9.7">1</text>
<text x="51.9" y="17.3">AC-H</text>
<text x="197.9" y="16.5">1N4007</text>
<text x="214.4" y="16.5">D12</text>
<text x="227.1" y="16">R27</text>
<text x="239.3" y="16">R28</text>
<text x="30.2" y="21.1">F1</text>
<text x="42.4" y="20.3">S1</text>
<text x="63.2" y="20.6">S2</text>
<text x="142" y="21.3">R2 1.05K</text>
<text x="190.8" y="23.6">Q6</text>
<text x="228.1" y="21.1">10</text>
<text x="239.3" y="21.1">270</text>
<text x="246.9" y="22.4">J4-1</text>
<text x="252" y="18.5">Vcc</text>
<text x="29.5" y="28.7">SloBlo</text>
<text x="35.1" y="26.2">2A</text>
<text x="41.1" y="26.2">Power</text>
<text x="62.5" y="26.2">Armed</text>
<text x="83.3" y="26.7">T1</text>
<text x="97.8" y="26.9">T2</text>
<text x="108.7" y="26.2">R1</text>
<text x="220.5" y="30">Toroid</text>
<text x="225.6" y="24.9">T4</text>
<text x="225.6" y="27.4">3:2</text>
<text x="239.8" y="24.1">C15</text>
<text x="239.8" y="26.7">100uF</text>
<text x="239.8" y="29.2">25V</text>
<text x="8.1" y="35.5">D</text>
<text x="30" y="35.1">J1</text>
<text x="105.4" y="31.2">10 1W</text>
<text x="122.2" y="31.2">8x1N4007</text>
<text x="127" y="33.8">BR1</text>
<text x="160.6" y="32.5">B+</text>
<text x="170.7" y="33.8">5.6K</text>
<text x="172.7" y="31.2">R26</text>
<text x="182.1" y="31.2">TIP120</text>
<text x="264.7" y="35.5">D</text>
<text x="30" y="37.6">115VAC</text>
<text x="48.5" y="40.4">IL1</text>
<text x="66.3" y="40.4">IL2</text>
<text x="210.8" y="39.9">.1uF</text>
<text x="211.3" y="37.3">C14</text>
<text x="225.3" y="38.9">R29</text>
<text x="225.3" y="41.4">10</text>
<text x="44.4" y="42.9">Power</text>
<text x="62.2" y="42.9">Armed</text>
<text x="181.4" y="45.2">Q5</text>
<text x="181.4" y="47.8">2N3904</text>
<text x="211.3" y="43.9">R27</text>
<text x="78.5" y="48.8">Variac</text>
<text x="95.5" y="50.8">1025V</text>
<text x="95.5" y="53.3">100mA</text>
<text x="112" y="51.6">2x1N4007</text>
<text x="127" y="48.5">D1</text>
<text x="142.5" y="53.8">(6x698,</text>
<text x="211.3" y="49">100</text>
<text x="225" y="48.3">Rev</text>
<text x="227.8" y="50.8">1/2</text>
<text x="233.2" y="48.3">1:</text>
<text x="236" y="50.8">MCC95-16IO1</text>
<text x="239.3" y="48.3">IXYS</text>
<text x="21.4" y="57.9">AC-N</text>
<text x="110.2" y="58.2">1.6kVFS</text>
<text x="115.1" y="55.6">M1</text>
<text x="138.4" y="56.4">150W</text>
<text x="148.6" y="56.4">Total)</text>
<text x="174.2" y="55.4">ZD5</text>
<text x="183.6" y="55.4">D11</text>
<text x="191" y="57.9">J4-2</text>
<text x="207.3" y="54.6">D11</text>
<text x="225" y="59.9">SCR2</text>
<text x="225" y="54.1">Rev</text>
<text x="227.8" y="56.6">N0465WN160</text>
<text x="233.2" y="54.1">2:</text>
<text x="239.3" y="54.1">Westcode</text>
<text x="90.9" y="64.3">R7</text>
<text x="110.2" y="60.7">Voltage</text>
<text x="143.5" y="61.7">Bleeder</text>
<text x="146.6" y="64.3">RLY1</text>
<text x="173" y="63">3.3V S-Off</text>
<text x="208.5" y="60.5">1N4007</text>
<text x="237.2" y="61">L2</text>
<text x="74.4" y="71.9">ZD1</text>
<text x="90.2" y="69.3">24K</text>
<text x="155.4" y="71.9">Vcc</text>
<text x="171.7" y="69.3">10K</text>
<text x="172" y="66.8">R25</text>
<text x="232.7" y="68.8">Ferrite</text>
<text x="234.2" y="66.3">2T</text>
<text x="235.2" y="71.4">Core</text>
<text x="240.3" y="66.3">on</text>
<text x="18.3" y="77">B+</text>
<text x="56.1" y="75.7">82K</text>
<text x="57.9" y="73.2">R5</text>
<text x="74.2" y="74.4">15V</text>
<text x="85.9" y="74.4">R8</text>
<text x="98" y="73.2">C6</text>
<text x="114" y="77.5">D6</text>
<text x="173.2" y="73.2">J4-4</text>
<text x="183.4" y="75.7">Brown</text>
<text x="216.9" y="73.7">L1</text>
<text x="236.7" y="75.7">Black</text>
<text x="32" y="79.5">R4</text>
<text x="38.1" y="79.5">6x470K</text>
<text x="86.1" y="79.5">1K</text>
<text x="97" y="80.8">22uF</text>
<text x="114" y="82.3">D7</text>
<text x="131.6" y="82">R8</text>
<text x="136.7" y="78.2">Vcc</text>
<text x="141" y="82.8">J1-4</text>
<text x="213.1" y="79">1</text>
<text x="214.4" y="81.5">Coils</text>
<text x="217.2" y="79">or</text>
<text x="223.3" y="79">2</text>
<text x="228.1" y="82">SCR1</text>
<text x="8.1" y="84.3">C</text>
<text x="69.8" y="87.1">13.5K</text>
<text x="75.9" y="84.6">R6</text>
<text x="130.6" y="87.1">10K</text>
<text x="157.5" y="88.4">C2</text>
<text x="166.1" y="84.1">Rev</text>
<text x="168.4" y="86.6">25.4</text>
<text x="168.4" y="89.2">1500</text>
<text x="174.2" y="84.1">1:</text>
<text x="178.6" y="86.6">uF</text>
<text x="178.6" y="89.2">V</text>
<text x="220" y="84.6">387NX198</text>
<text x="243.8" y="89.2">D4</text>
<text x="264.7" y="84.3">C</text>
<text x="16.3" y="90.9">AC-H</text>
<text x="42.7" y="94.7">R3</text>
<text x="118.4" y="94.7">VR1</text>
<text x="140.7" y="93.5">Q2</text>
<text x="166.4" y="92.7">Rev</text>
<text x="168.4" y="95.2">163</text>
<text x="174.5" y="92.7">2:</text>
<text x="176.5" y="95.2">uF</text>
<text x="26.9" y="96">T3</text>
<text x="42.7" y="99.8">10</text>
<text x="55.4" y="98.8">WL02</text>
<text x="77" y="100.6">U1</text>
<text x="85.9" y="101.1">Vcc</text>
<text x="116.3" y="97.3">1.7V</text>
<text x="140.7" y="96">2N3904</text>
<text x="168.4" y="97.8">2250</text>
<text x="178.6" y="97.8">V</text>
<text x="218.2" y="96">R3</text>
<text x="226.1" y="97">D5</text>
<text x="239.8" y="97.3">SM18CXC924</text>
<text x="31.7" y="104.1">J1-1</text>
<text x="60.5" y="102.4">BR2</text>
<text x="75.2" y="103.1">7812</text>
<text x="111.5" y="102.9">2N3906</text>
<text x="119.4" y="106.9">Q1</text>
<text x="183.4" y="103.6">White</text>
<text x="205.2" y="107.2">IL3</text>
<text x="220" y="107.2">220</text>
<text x="225" y="102.1">1N4007</text>
<text x="239.3" y="103.6">J3-1</text>
<text x="31.7" y="110.7">J1-2</text>
<text x="69.6" y="112.5">C4</text>
<text x="92.5" y="112.5">C5</text>
<text x="110" y="110">ZD2</text>
<text x="110" y="112.5">8.2V</text>
<text x="142.5" y="111">LED1</text>
<text x="142.5" y="113.5">Volts</text>
<text x="202.4" y="109.7">Danger</text>
<text x="218.9" y="111.3">J3-2</text>
<text x="26.9" y="118.9">12V</text>
<text x="69.6" y="115.1">1mF</text>
<text x="69.6" y="117.6">35V</text>
<text x="92.5" y="115.1">100uF</text>
<text x="92.5" y="117.6">25V</text>
<text x="130.3" y="115.6">J1-3</text>
<text x="194.1" y="118.4">S4A</text>
<text x="201.2" y="116.3">J4-3</text>
<text x="228.1" y="118.9">Vcc</text>
<text x="16.3" y="124">AC-N</text>
<text x="153.5" y="122.7">Vcc</text>
<text x="161.8" y="120.1">R15 3.3K</text>
<text x="185" y="121.4">Vcc</text>
<text x="193.3" y="120.9">Length</text>
<text x="201.7" y="124">B</text>
<text x="213.9" y="121.4">J3-3</text>
<text x="48.8" y="131.6">Notes:</text>
<text x="144.3" y="127.8">R16</text>
<text x="162.6" y="127">S4B</text>
<text x="173.7" y="126.5">B</text>
<text x="174" y="131.8">M</text>
<text x="174.5" y="129">P</text>
<text x="201.9" y="129.3">M</text>
<text x="202.4" y="126.5">P</text>
<text x="214.9" y="130.3">R21</text>
<text x="223.5" y="126.5">R23</text>
<text x="223.5" y="129">100</text>
<text x="225.6" y="131.6">1W</text>
<text x="8.1" y="133.2">B</text>
<text x="53.8" y="134.1">1.</text>
<text x="59.9" y="134.1">Unlabeled</text>
<text x="80.3" y="134.1">diodes</text>
<text x="94.5" y="134.1">are</text>
<text x="102.6" y="134.1">1N4148.</text>
<text x="139.2" y="136.7">Vcc</text>
<text x="144.3" y="132.8">1K</text>
<text x="158.6" y="137.9">Vcc</text>
<text x="166.1" y="135.4">R17 3.3K</text>
<text x="193" y="137.9">100K</text>
<text x="195.1" y="132.8">R19</text>
<text x="214.9" y="132.8">5.6</text>
<text x="264.7" y="133.2">B</text>
<text x="17.3" y="139.2">Vcc</text>
<text x="60.5" y="141.7">Vcc</text>
<text x="78.7" y="143">48K</text>
<text x="163.8" y="140.7">R18</text>
<text x="172" y="140.7">5.6K</text>
<text x="196.1" y="141.7">J3-4</text>
<text x="215.9" y="141.7">1000uF</text>
<text x="222" y="139.2">C13</text>
<text x="240.3" y="139.2">R24</text>
<text x="240.3" y="141.7">15</text>
<text x="14.7" y="148.1">R9</text>
<text x="32.3" y="147.8">S3</text>
<text x="54.9" y="145.5">J2-1</text>
<text x="69.6" y="144.8">R10</text>
<text x="78.7" y="145.5">Rate</text>
<text x="163.1" y="149.4">J3-5</text>
<text x="178.1" y="146">U3</text>
<text x="188.7" y="146.8">8</text>
<text x="200.4" y="145.5">R20</text>
<text x="202.4" y="148.1">1K</text>
<text x="240.3" y="144.3">1/2W</text>
<text x="14.7" y="150.6">1M</text>
<text x="23.1" y="150.4">Mode/Trigger</text>
<text x="23.1" y="152.9">(On-Off-Mom)</text>
<text x="70.1" y="150.6">2s</text>
<text x="76.2" y="150.6">.1s</text>
<text x="84.8" y="151.9">J2-2</text>
<text x="129" y="154.4">Pulse</text>
<text x="131.1" y="151.9">LED2</text>
<text x="148.1" y="154.4">C10</text>
<text x="174.5" y="151.9">4</text>
<text x="179.6" y="153.2">R</text>
<text x="187.2" y="150.6">V</text>
<text x="187.2" y="152.4">C</text>
<text x="187.2" y="154.2">C</text>
<text x="194.6" y="153.2">Q</text>
<text x="198.9" y="151.9">3</text>
<text x="219.2" y="150.6">R22</text>
<text x="219.5" y="155.7">240</text>
<text x="231.1" y="150.6">Q4</text>
<text x="21.3" y="156.5">J2-4</text>
<text x="39.1" y="157.5">J2-5</text>
<text x="85.3" y="158.2">R11</text>
<text x="85.3" y="160.8">1K</text>
<text x="132.8" y="157.7">J2-3</text>
<text x="146.3" y="161.8">.01uF</text>
<text x="175.8" y="157">2</text>
<text x="179.6" y="158.2">TR</text>
<text x="190.6" y="158.2">DIS</text>
<text x="198.9" y="157">7</text>
<text x="227.3" y="157.7">TIP41</text>
<text x="242.8" y="157">D10</text>
<text x="30.5" y="163.3">J1-6</text>
<text x="53.6" y="163.8">U2</text>
<text x="64.3" y="164.6">8</text>
<text x="90.4" y="167.1">C9</text>
<text x="118.4" y="167.1">ZD3</text>
<text x="128.8" y="163.8">TIP120</text>
<text x="156.5" y="165.9">D9</text>
<text x="175.8" y="162.1">5</text>
<text x="179.6" y="163.3">CV</text>
<text x="187.2" y="162.6">G</text>
<text x="187.2" y="164.3">N</text>
<text x="187.2" y="166.1">D</text>
<text x="190.6" y="163.3">THR</text>
<text x="198.9" y="162.1">6</text>
<text x="211.6" y="165.9">C12</text>
<text x="229.6" y="165.9">ZD4</text>
<text x="242.3" y="164.8">1N4007</text>
<text x="50" y="169.7">4</text>
<text x="55.1" y="170.9">R</text>
<text x="62.7" y="168.4">V</text>
<text x="62.7" y="170.2">C</text>
<text x="62.7" y="172">C</text>
<text x="70.1" y="170.9">Q</text>
<text x="74.4" y="169.7">3</text>
<text x="104.1" y="173.5">5.6K</text>
<text x="106.2" y="168.4">R14</text>
<text x="135.4" y="170.9">Q3</text>
<text x="172.5" y="170.9">C11</text>
<text x="172.5" y="173.5">.1uF</text>
<text x="188.7" y="169.7">1</text>
<text x="191.3" y="173">Pulse</text>
<text x="191.5" y="170.4">555</text>
<text x="211.1" y="168.4">.1uF</text>
<text x="229.6" y="168.4">12V</text>
<text x="51.3" y="174.8">2</text>
<text x="51.3" y="179.8">5</text>
<text x="55.1" y="176">TR</text>
<text x="66.1" y="176">DIS</text>
<text x="74.4" y="174.8">7</text>
<text x="74.4" y="179.8">6</text>
<text x="88.1" y="174.8">4.7uF</text>
<text x="101.1" y="178.6">R13</text>
<text x="117.1" y="174.8">5.1V</text>
<text x="120.9" y="178.6">D8</text>
<text x="8.1" y="182.1">A</text>
<text x="40.9" y="183.6">C7</text>
<text x="55.1" y="181.1">CV</text>
<text x="62.7" y="180.3">G</text>
<text x="62.7" y="182.1">N</text>
<text x="62.7" y="183.9">D</text>
<text x="66.1" y="181.1">THR</text>
<text x="85.3" y="181.1">R12</text>
<text x="85.3" y="183.6">1K</text>
<text x="101.1" y="181.1">5.6K</text>
<text x="197.9" y="182.6">Samuel</text>
<text x="212.1" y="182.6">M.</text>
<text x="218.2" y="182.6">Goldwasser</text>
<text x="264.7" y="182.1">A</text>
<text x="36.8" y="186.2">.1uF</text>
<text x="64.3" y="187.5">1</text>
<text x="65.5" y="190.8">Clock</text>
<text x="67.1" y="188.2">555</text>
<text x="173.5" y="190.2">Title</text>
<text x="197.9" y="187.2">RepairFAQ.Org</text>
<text x="67.1" y="196.3">47uF</text>
<text x="71.1" y="193.8">C8</text>
<text x="91.9" y="192.5">Modes:</text>
<text x="94.5" y="197.6">P:</text>
<text x="94.5" y="195.1">B:</text>
<text x="100.6" y="197.6">Polyphasic</text>
<text x="100.6" y="195.1">Biphasic</text>
<text x="118.9" y="195.1">(Bipolarity</text>
<text x="122.9" y="197.6">(Decaying</text>
<text x="143.3" y="197.6">Sinuloid)</text>
<text x="143.3" y="195.1">Pulse)</text>
<text x="173.5" y="197.6">Size Document</text>
<text x="190.8" y="193.8">Sam’s</text>
<text x="200.9" y="197.6">Number</text>
<text x="202.9" y="193.8">High</text>
<text x="213.1" y="193.8">Current</text>
<text x="229.4" y="193.8">Pulser</text>
<text x="243.6" y="193.8">1</text>
<text x="257.6" y="197.6">REV</text>
<text x="94.5" y="200.2">M:</text>
<text x="100.6" y="200.2">Monophasic</text>
<text x="122.9" y="200.2">(Single</text>
<text x="139.2" y="200.2">Long</text>
<text x="149.4" y="200.2">Pulse)</text>
<text x="176.8" y="201.4">A</text>
<text x="214.1" y="201.4">SGMP1</text>
<text x="257.6" y="201.4">2.0</text>
<text x="25.3" y="207.8">8</text>
<text x="57" y="207.8">7</text>
<text x="88.8" y="207.8">6</text>
<text x="120.5" y="207.8">5</text>
<text x="152.3" y="207.8">4</text>
<text x="173.5" y="205.2">Date:</text>
<text x="184" y="207.8">3</text>
<text x="187.7" y="205.2">November</text>
<text x="206" y="205.2">23,</text>
<text x="214.1" y="205.2">2015 Sheet</text>
<text x="215.8" y="207.8">2</text>
<text x="247.5" y="207.8">1</text>
<text x="247.7" y="205.2">of</text>
</g>
</svg>
